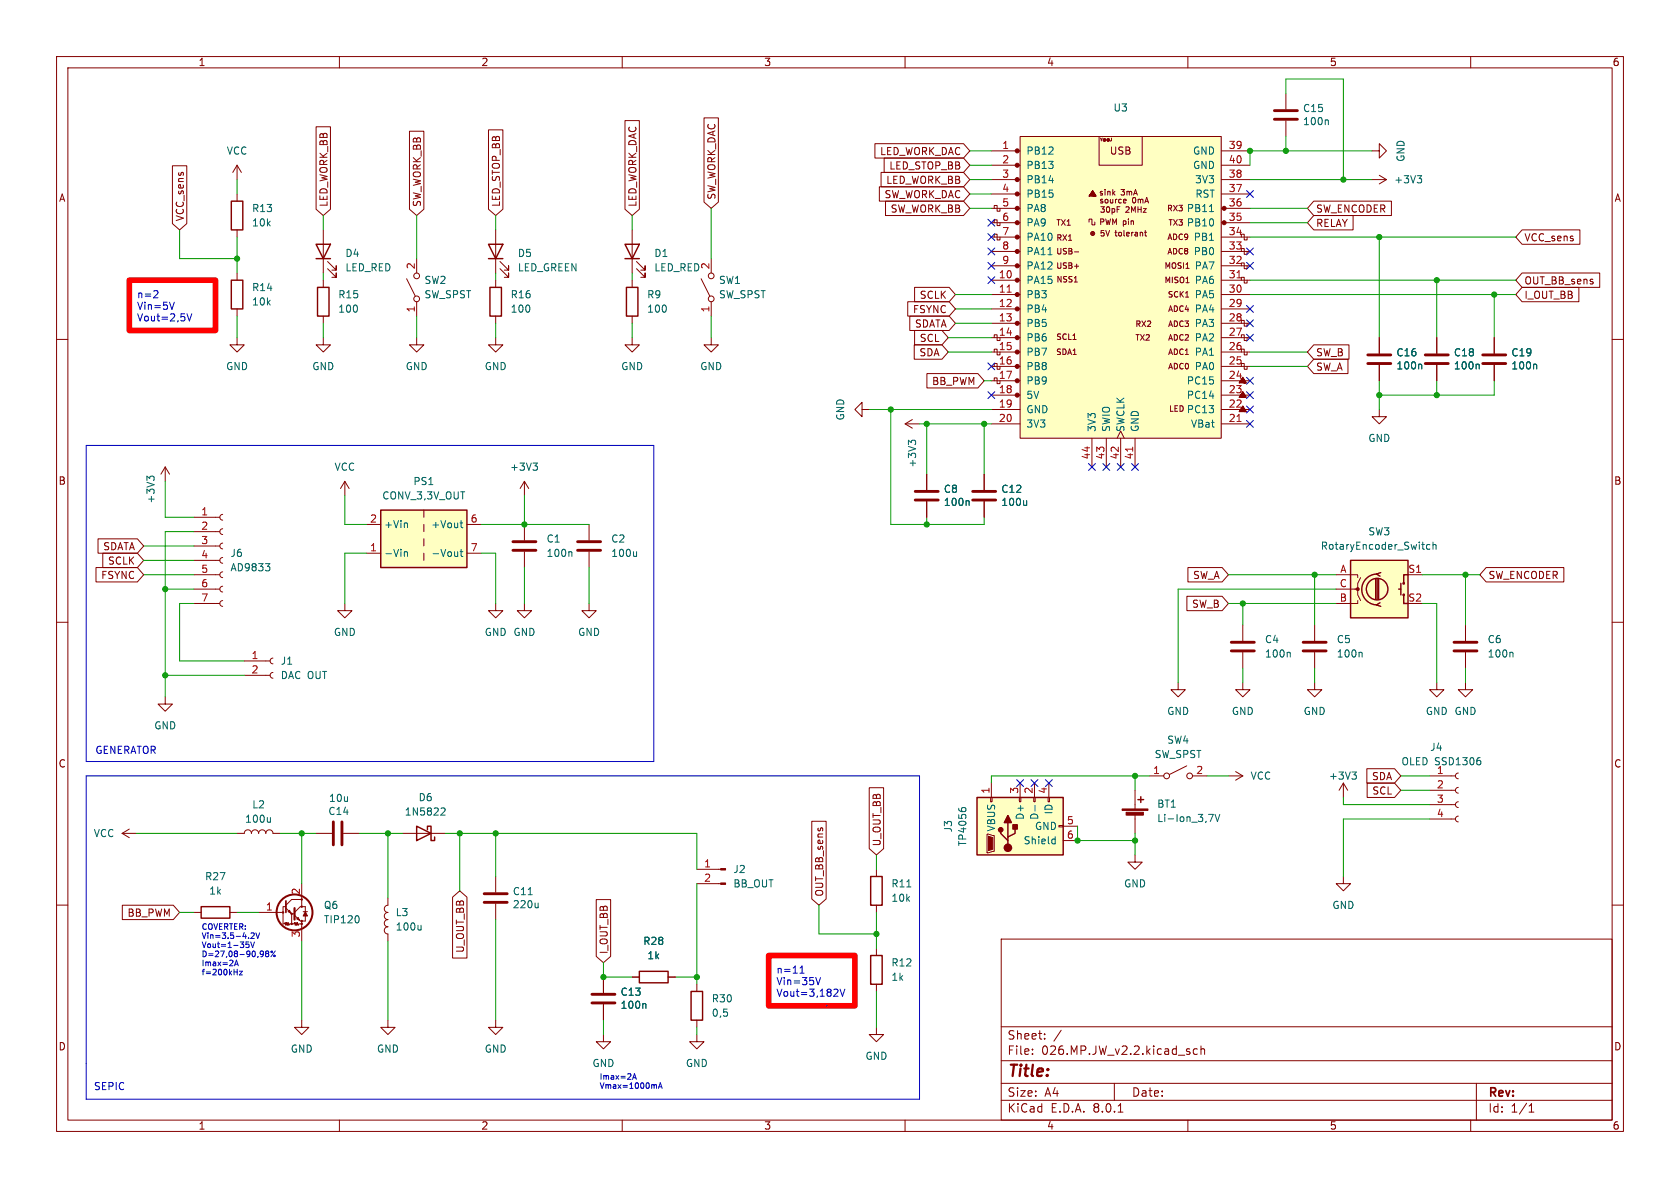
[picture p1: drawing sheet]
<svg xmlns="http://www.w3.org/2000/svg" width="297mm" height="210mm" viewBox="0 0 297 210" stroke-linecap="round" stroke-linejoin="round" font-family="sans-serif">
<g fill="none" stroke="#840000" stroke-width=".18">
<path d="M10 10h277v190h-277zM12 12h273v186h-273zM60 10v2M110 10v2M160 10v2M210 10v2M260 10v2M10 60h2M125.7 59.7v1.3h1.3l-1.3 1.2-1.2-1.2h1.2M285 60h2M152.4 72.4v-1.3l-1.3 1.3 1.3 1.3v-1.3h1.3M10 110h2"/>
<path d="M285 110h2M200.7 139.7v3.3M203.2 137.2h2.5M208.3 120.7v1.2h1.2l-1.2 1.3-1.3-1.3h1.3M209.8 135.4l-3 1.5M210.8 137.2h2.6M10 160h2M53.3 156.2v2.7M200.7 144v3.3M285 160h2M45.7 161.3h4.2M50.5 160.5l1.1 1h.5"/>
<path d="M50.5 160.3h-.5v3h.3l.1-.2 .1 .5 .2-.5 .1 .5 .1-.5 .2 .5 .1-.3h.4M50.5 160l1.1-1h1.7v1.3h-.2l-1 1M50.9 161.2l.3-.3 .2 .5zM51.6 161.5v1.8h.3l.2-.2 .1 .5 .1-.5 .2 .5 .1-.5 .1 .5 .1-.3h.5M52.1 161.8l1 1h.2v.5M52.5 162.4l.2-.2 .3 .5zM53.3 163.3v3.1M53.3 160.3h.7v.9M53.6 161.2h.8M54 161.9v.9h-.7M177 166h108v32h-108zM53.3 180.3v1.3h1.3l-1.3 1.3-1.2-1.3h1.2"/>
<path d="M60 198v2M110 198v2M160 198v2M177 194.5h108M177 191.5h108M177 187.5h108M177 181.5h108M182.5 186.3v.1M182.5 185.5v.1M184.7 183.6v.1M184.7 182.8v.1M187.6 182.1l-1.3 2"/>
<path d="M197 191.5v3M197.7 196.6h.8M210 198v2M211.7 185.5l-.5-.1-.2 .3v.4l.1 .2h.6M212.3 185.5l.2-.1 .4 .1 .1 .9M212.3 184.9v1.5M260 198v2M261 191.5v6.5M270.3 196.6h.9M270.3 195.5l.4-.4v1.5"/>
<circle cx="206.2" cy="137.2" r=".51"/>
<circle cx="210.3" cy="137.2" r=".51"/>
<circle cx="53.3" cy="159" r=".13"/>
<circle cx="50" cy="161.3" r=".13"/>
<circle cx="51.6" cy="161.5" r=".13"/>
<circle cx="51.6" cy="163.3" r=".13"/>
<circle cx="53.3" cy="163.3" r=".13"/>
<circle cx="53.3" cy="160.3" r=".13"/>
<circle cx="53.3" cy="162.8" r=".13"/>
</g>
<path d="M50.5 159.3v2" fill="none" stroke="#840000" stroke-width=".3"/>
<path d="M52.1 160.5v2.1" fill="none" stroke="#840000" stroke-width=".38"/>
<g fill="#840000" stroke="#840000" stroke-width=".18">
<path d="M54 161.2l.4 .7h-.8z"/>
<path d="M198.4 143h4.5v.3h-4.5z"/>
<path d="M199.1 143.6h3v.5h-3z"/>
</g>
<circle cx="52.1" cy="161.3" r="3.2" fill="none" stroke="#840000" stroke-width=".36"/>
<path d="M213.7 144h.8l-.5 1.2M214.8 144l.4 1.2 .4-1.2M63.4 162l.1 .4-.1 .6" fill="none" stroke="#006464" stroke-width=".18"/>
<path d="M201.2 141.4h1M201.7 140.8v1.1" fill="none" stroke="#840000" stroke-width=".25"/>
<path d="M172.7 141h15.3v10.1h-15.3z" fill="#ffffc2"/>
<g fill="none" stroke="#840000" stroke-width=".25">
<path d="M55.9 43.2h2.5l-1.3 2.5zM55.9 45.7h2.5M56.1 50.8h2.1v5.1h-2.1zM73.7 146.1l2.5 1.2-2.5 1.3zM75.6 146.7v-.6h.6v2.5h.6v-.6M153.9 154.9h2.1v5.1h-2.1zM172.7 141h15.3v10.1h-15.3zM176.9 146.7v.6l1.3 1.3v.6M178.2 145.4v2.6M179.5 146.1v1.2l-1.3 .7v.6M35.6 160.3h5v2h-5zM113 171.7h5.1v2h-5.1z"/>
<path d="M122.2 175.3h2v5h-2zM153.9 168.9h2.1v5.1h-2.1z"/>
</g>
<g fill="#840000" stroke="#840000" stroke-width=".25">
<path d="M178.2 144.1l.6 1.3h-1.3z"/>
<path d="M179.1 145.8h.7v.8h-.7z"/>
<circle cx="178.2" cy="149.9" r=".63"/>
<circle cx="176.9" cy="146.7" r=".38"/>
</g>
<g fill="none" stroke="#840000" stroke-width=".18">
<path d="M57.1 40.6v7.7M57.1 49.5v1.3M57.1 55.9v1.3M57.9 47.5l1.5 1.5v-.7v.7h-.7M57.9 46.2l1.5 1.6v-.8v.8h-.7M87.6 59.7v1.3h1.3l-1.3 1.2-1.2-1.2h1.2M264.2 59.7v2.8M264.2 64.5v2.8M92.7 85.1v2.5M92.7 92.7v2.8M92.7 97.5v2.8M92.7 85.1l-.8 1.3"/>
<path d="M92.7 85.1l.8 1.3M174 83.8v2.8M174 88.6v2.8M43.2 119.4h4.6M43.2 116.8h4.6M48.3 118.9l-.4 .1-.1 .4 .1 .3 .4 .2M48.3 116.3l-.4 .2-.1 .3 .1 .4 .4 .1M61 106.7v1.3h1.2l-1.2 1.2-1.3-1.2h1.3M87.6 106.7v1.3h1.3l-1.3 1.2-1.2-1.2h1.2M92.7 106.7v1.3h1.3l-1.3 1.2-1.3-1.2h1.3M104.1 106.7v1.3h1.3l-1.3 1.2-1.2-1.2h1.2M175.3 138.4v2.6"/>
<path d="M180.3 138.4v2.6M182.9 138.4v2.6M185.4 138.4v2.6M21.6 147.3h2.5M21.6 147.3l1.3 .8M22.9 146.6l-1.3 .7M68.6 158.8v1.2a.64 .64 0 0 0-.7 .7 .64 .64 0 0 0 .7 .6M71.1 147.3h7.6M87.6 154.9v2.8M87.6 159.8v2.8M123.2 156.2h4.2M123.2 153.7h4.2"/>
<path d="M154.9 153.7v1.2M174.5 147.4l1.3 .3v2.8l-1 .2h-.3zM175.1 141h.3v.7h-.3zM180.2 141h.3v.7h-.3zM182.8 141h.2v.7h-.2zM185.3 141h.2v.7h-.2zM187.2 145.9h.8v.3h-.8zM188 146.1h2.5M188 148.6h2.5M34.3 161.3h1.3M40.6 161.3h1.3M68.6 161.3a.64 .64 0 0 0-.7 .6 .64 .64 0 0 0 .7 .7 .64 .64 0 0 0-.7 .6 .64 .64 0 0 0 .7 .6 .64 .64 0 0 0-.7 .7 .64 .64 0 0 0 .7 .6v1.3"/>
<path d="M106.7 172.7v2.8M106.7 177.5v2.8M111.8 172.7h1.2M118.1 172.7h1.3M123.2 174v1.3M154.9 160v1.3M154.9 167.6v1.3M154.9 174v1.3M68.6 180.3v1.3h1.2l-1.2 1.3-1.3-1.3h1.3M87.6 180.3v1.3h1.3l-1.3 1.3-1.2-1.3h1.2M106.7 182.9v1.3h1.2l-1.2 1.2-1.3-1.2h1.3M123.2 182.9v1.3h1.3l-1.3 1.2-1.3-1.2h1.3"/>
<path d="M123.2 180.3v1.3M154.9 181.6v1.3h1.3l-1.3 1.3-1.2-1.3h1.2"/>
</g>
<g fill="#840000" stroke="#840000" stroke-width=".18">
<path d="M174.8 147.8l.7 .3v2l-.7 .3z"/>
<path d="M127.4 156.1h.9v.2h-.9z"/>
<path d="M127.4 153.5h.9v.3h-.9z"/>
</g>
<g fill="none" stroke="#006464" stroke-width=".18">
<path d="M271.5 64.4l.2 .2v.6M94.2 81.9h.8l-.4 .4M94.8 82.3l.2 .3v.3l-.2 .2M100.9 97.5l.2 .2v.7M181.5 88.5v.9M181.5 89.2l-.2 .2M78.2 142.8l.4 .1 .1 .3-.8 .9h.8M93.4 158.2h.7M95.1 159.6v.9M160.3 156.8h.7M169.5 142.9v.2M170 143l.2-.2h.3l.3 .2"/>
<path d="M183 142.4v1M186.2 148.3l.3 .1M186.5 147.9v1.3M186.5 149.1l-.3 .1M74.4 163.6v.8M74.4 164.3l-.1 .1M95.1 160.4l-.1 .1M114 177.4l.2 .2v.7"/>
</g>
<path d="M262.1 64.3h4.1M262.1 62.7h4.1M90.7 97.3h4M90.7 95.8h4M172 88.4h4M172 86.9h4M85.6 159.5h4.1M85.6 158h4.1M104.6 177.3h4.1M104.6 175.8h4.1" fill="none" stroke="#840000" stroke-width=".51"/>
<path d="M67.3 90.2h15.2v10.1h-15.2z" fill="#ffffc2"/>
<path d="M40.9 35.6h2v5h-2zM40.9 49.5h2v5.1h-2zM86.4 43.2h2.5l-1.3 2.5zM86.4 45.7h2.5M86.6 50.8h2v5.1h-2zM110.5 43.2h2.5l-1.2 2.5zM110.5 45.7h2.5M110.7 50.8h2.1v5.1h-2.1zM67.3 90.2h15.2v10.1h-15.2z" fill="none" stroke="#840000" stroke-width=".25"/>
<g fill="none" stroke="#840000" stroke-width=".18">
<path d="M227.3 16.5v2.8M41.9 29.2l-.8 1.3M41.9 29.2v2.6M41.9 34.3v1.3M41.9 29.2l.8 1.3M227.3 21.3v2.8M242.6 26.7h1.2v-1.3l1.3 1.3-1.3 1.2v-1.2M242.6 31.8h2.5M243.8 31l1.3 .8M245.1 31.8l-1.3 .7M41.9 59.7v1.3h1.3l-1.3 1.2-1.3-1.2h1.3M41.9 40.6v1.3"/>
<path d="M41.9 48.3v1.2M41.9 54.6v1.3M57.1 59.7v1.3h1.3l-1.3 1.2-1.2-1.2h1.2M71.9 49.3l1.5 3M73.7 59.7v1.3h1.2l-1.2 1.2-1.3-1.2h1.3M73.7 45.7v2.6M73.7 53.3v2.6M87.6 40.6v7.7M87.6 49.5v1.3M87.6 55.9v1.3M88.4 47.5l1.5 1.5v-.7v.7h-.7M88.4 46.2l1.5 1.6v-.8v.8h-.7"/>
<path d="M111.8 59.7v1.3h1.2l-1.2 1.2-1.3-1.2h1.3M111.8 40.6v7.7M111.8 49.5v1.3M111.8 55.9v1.3M112.5 47.5l1.5 1.5v-.7v.7h-.7M112.5 46.2l1.5 1.6v-.8v.8h-.7M124 49.3l1.5 3M125.7 45.7v2.6M125.7 53.3v2.6M160 74.9l1.3 .8M160 74.9h2.6M161.3 74.2l-1.3 .7"/>
<path d="M243.8 72.4v1.3h1.3l-1.3 1.2-1.2-1.2h1.2M29.2 82.6l.8 1.2M29.2 82.6v2.5M29.2 82.6l-.8 1.2M34.3 99.1h4.6M34.3 96.5h4.6M34.3 94h4.6M34.3 91.4h4.6M39.4 98.6l-.4 .1-.1 .4 .1 .3 .4 .2M39.4 96l-.4 .2-.1 .3 .1 .4 .4 .1M39.4 93.5l-.4 .1-.1 .4 .1 .3 .4 .2M39.4 90.9l-.4 .2-.1 .3 .1 .4 .4 .1"/>
<path d="M61 85.1l-.8 1.3M61 85.1v2.5M61 85.1l.7 1.3M64.8 97.8h2.5M64.8 92.7h2.5M74.9 90.2v1.2M74.9 92.7v1.3M74.9 95.3v1.2M74.9 97.8v1.3M82.5 97.8h2.6M82.5 92.7h2.6M104.1 92.7v2.8"/>
<path d="M104.1 97.5v2.8M34.3 106.7h4.6M34.3 104.1h4.6M34.3 101.6h4.6M39.4 106.2l-.4 .1-.1 .4 .1 .3 .4 .2M39.4 103.6l-.4 .2-.1 .3 .1 .4 .4 .1M39.4 101.1l-.4 .1-.1 .4 .1 .4 .4 .1M29.2 123.2v1.3h1.3l-1.3 1.2-1.3-1.2h1.3M41.9 147.3h1.3a.64 .64 0 0 1 .6-.6 .64 .64 0 0 1 .6 .6 .64 .64 0 0 1 .7-.6 .64 .64 0 0 1 .6 .6 .64 .64 0 0 1 .7-.6 .64 .64 0 0 1 .6 .6 .64 .64 0 0 1 .6-.6 .64 .64 0 0 1 .7 .6h1.2M55.9 147.3h2.8M60.7 147.3h2.8"/>
<circle cx="73.7" cy="48.8" r=".51"/>
<circle cx="73.7" cy="52.8" r=".51"/>
<circle cx="125.7" cy="48.8" r=".51"/>
<circle cx="125.7" cy="52.8" r=".51"/>
</g>
<g fill="none" stroke="#006464" stroke-width=".18">
<path d="M234.7 21.2l.1 .2v.6M250.5 31.1h.8l-.4 .4M251.1 31.5l.2 .3v.3l-.2 .2M161.1 78.2l-.5-.4v.8M161.1 78.1l.2-.3h.3l.3 .3M26.5 84.6l-.5-.4v.8M26.5 84.4l.2-.2h.3l.2 .2M46.9 99.6h.8l-.4 .5M71.5 97.5v.9M71.5 97.6l.2-.1 .3 .1v.8M71.8 92.4l.2 .2v.7M81.3 97.5h.5"/>
<path d="M81.3 92.4h.5M81.5 92v1.1l.3 .2M81.5 97.1v1.1l.3 .2M112.5 97.5v.9M112.5 98.2l-.1 .2M47.6 100.2l.1 .2-.1 .4M47.8 144.5v.9M47.8 145.2l-.2 .2"/>
</g>
<path d="M225.3 19.6h4.1M225.3 21.1h4.1M102.1 97.3h4.1M102.1 95.8h4.1M58.9 145.3v4.1M60.5 145.3v4.1" fill="none" stroke="#840000" stroke-width=".51"/>
<path d="M180.3 24.1h35.6v53.4h-35.6z" fill="#ffffc2"/>
<g fill="#840000" stroke="#840000" stroke-width=".18">
<circle cx="179.8" cy="69.9" r=".36"/>
<circle cx="179.8" cy="67.3" r=".36"/>
<circle cx="179.8" cy="64.8" r=".36"/>
<circle cx="179.8" cy="62.2" r=".36"/>
<circle cx="179.8" cy="59.7" r=".36"/>
<circle cx="179.8" cy="57.2" r=".36"/>
<circle cx="179.8" cy="54.6" r=".36"/>
<circle cx="179.8" cy="52.1" r=".36"/>
<circle cx="179.8" cy="49.5" r=".36"/>
<circle cx="179.8" cy="47" r=".36"/>
<circle cx="179.8" cy="44.5" r=".36"/>
<circle cx="179.8" cy="41.9" r=".36"/>
<circle cx="179.8" cy="39.4" r=".36"/>
<circle cx="179.8" cy="36.8" r=".36"/>
<circle cx="179.8" cy="34.3" r=".36"/>
<circle cx="179.8" cy="31.8" r=".36"/>
<circle cx="179.8" cy="26.7" r=".36"/>
<circle cx="193.2" cy="41.3" r=".13"/>
<circle cx="216.4" cy="39.4" r=".25"/>
<circle cx="216.4" cy="36.8" r=".25"/>
<circle cx="179.8" cy="29.2" r=".36"/>
</g>
<g fill="none" stroke="#840000" stroke-width=".18">
<path d="M175.3 26.7h5M175.3 29.2h5M175.3 31.8h5M175.3 39.4h5M175.3 36.8h5M175.3 34.3h5M175.8 39.4v-.5h.5v1h.5v-.5M175.8 36.8v-.5h.5v1h.5v-.5M180.3 24.1h35.6v53.4h-35.6zM192.5 39.2v-.5h.5v1.1h.5v-.6M193.2 34.2l.1 .2-.3-.1 .3 .2 .1-.3-.5 .1 .5 .4-.1-.7-.5 .4 .7 .3-.3-.8-.5 .6 1 .2-.5-.9-.7 .9h1.3l-.6-1-.7 1M194.3 24.1h7.6v5.1h-7.6z"/>
<path d="M198.9 35.2l.2 .3-.5 .1M199 35.8l-.2 .1M215.9 26.7h5.1M215.9 29.2h5.1M215.9 31.8h5.1M215.9 39.4h5.1M215.9 36.8h5.1M215.9 34.3h5.1M175.3 49.5h5M175.3 52.1h5M175.3 54.6h5M175.3 57.2h5"/>
<path d="M175.3 59.7h5M175.3 47h5M175.3 44.5h5M175.3 41.9h5M175.8 59.7v-.5h.5v1h.5v-.5M175.8 41.9v-.5h.5v1h.5v-.5M190 47.1h.7M190 44.5h.7M202.3 41.1h.4M202.5 40.7v.9l.2 .1M215.9 49.5h5.1M215.9 52.1h5.1"/>
<path d="M215.9 54.6h5.1M215.9 57.2h5.1M215.9 59.7h5.1M215.9 47h5.1M215.9 44.5h5.1M215.9 41.9h5.1M219.5 59.7v-.5h.5v1h.5v-.5M219.5 57.2v-.6h.5v1.1h.5v-.5M219.5 49.5v-.5h.5v1h.5v-.5M219.5 47v-.5h.5v1h.5v-.5M219.5 44.5v-.6h.5v1.1h.5v-.5M219.5 41.9v-.5h.5v1h.5v-.5"/>
<path d="M175.3 62.2h5M175.3 64.8h5M175.3 67.3h5M175.3 69.9h5M175.3 72.4h5M175.3 74.9h5M175.8 67.3v-.5h.5v1h.5v-.5M175.8 64.8v-.5h.5v1h.5v-.5M175.8 62.2v-.5h.5v1h.5v-.5M193 77.5v5.1M195.6 77.5v5.1M197.5 77.5l.6-1.3 .7 1.3"/>
<path d="M198.1 77.5v5.1M200.7 77.5v5.1M215.9 62.2h5.1M215.9 64.8h5.1M215.9 67.3h5.1M215.9 69.9h5.1M215.9 72.4h5.1M215.9 74.9h5.1M219.5 64.8v-.5h.5v1h.5v-.5M219.5 62.2v-.5h.5v1h.5v-.5M219.7 72.3l.1 .2-.2-.1 .2 .2 .2-.3-.5 .1 .5 .4-.2-.7-.5 .4 .8 .3-.4-.8-.5 .6 1 .2-.5-.9-.6 .9h1.2l-.6-1-.6 1M219.7 69.7l.1 .3-.2-.1 .2 .2 .2-.4-.5 .2 .5 .3-.2-.6-.5 .4 .8 .2-.4-.7-.5 .6 1 .1-.5-.9-.6 .9h1.2l-.6-1-.6 1"/>
<path d="M219.7 67.2l.1 .2-.2-.1 .2 .3 .2-.4-.5 .1 .5 .4-.2-.6-.5 .3 .8 .3-.4-.8-.5 .7 1 .1-.5-.9-.6 .9h1.2l-.6-1-.6 1M163.8 83.8v2.8M163.8 88.6v2.8M217.2 137.2h2.5M218.4 136.4l1.3 .8M219.7 120.7v1.2h1.3l-1.3 1.3-1.3-1.3h1.3M219.7 137.2l-1.3 .7M200.7 151.1v1.3h1.2l-1.2 1.3-1.3-1.3h1.3M237.5 154.9v1.3h1.3l-1.3 1.3-1.3-1.3h1.3"/>
<circle cx="216.4" cy="39.4" r=".36"/>
<circle cx="216.4" cy="36.8" r=".36"/>
<circle cx="193.2" cy="41.3" r=".36"/>
<circle cx="193.2" cy="41.3" r=".25"/>
</g>
<path d="M178 51.7h.8M218.7 49.1h.7M200.2 79v.8M218.7 74.5h.7" fill="none" stroke="#a90000" stroke-width=".18"/>
<path d="M213.8 37.4h.7M185.3 45h.7M171.2 88.5l.1 .2v.7" fill="none" stroke="#006464" stroke-width=".18"/>
<path d="M161.8 88.4h4.1M161.8 86.9h4.1" fill="none" stroke="#840000" stroke-width=".51"/>
<path d="M238.8 99.1h10.1v10.1h-10.1z" fill="#ffffc2"/>
<g fill="none" stroke="#840000" stroke-width=".25">
<path d="M238.8 99.1h10.1v10.1h-10.1zM243.2 102.4v3.5M243.5 101.5a2.73 2.73 0 0 0-2.8 2.7 2.73 2.73 0 0 0 2.8 2.7M243.5 102.4v3.5M243.7 102.4v3.5M244 106.6l-.7 .3 .8 .3M244.1 101.2l-.8 .3 .7 .4M247.3 104.1h.3M247.6 103.1v2.1M248.2 105.2v1.5h.7M248.9 101.6h-.7v1.5"/>
<circle cx="243.5" cy="104.1" r="1.9"/>
<circle cx="248.2" cy="105.2" r=".13"/>
<circle cx="248.2" cy="103.1" r=".13"/>
</g>
<circle cx="240" cy="104.1" r=".25" fill="#840000" stroke="#840000" stroke-width=".18"/>
<g fill="none" stroke="#840000" stroke-width=".18">
<path d="M30.5 29.3h2.5v10.2l-1.3 1.1-1.2-1.1zM55.9 22.4h2.5v14.6l-1.3 1.1-1.2-1.1zM72.4 23.2h2.5v13.8l-1.2 1.1-1.3-1.1zM86.4 23h2.5v14l-1.3 1.1-1.2-1.1zM110.5 21.3h2.5v15.7l-1.2 1.1-1.3-1.1zM124.5 20.8h2.5v14.9l-1.3 1.1-1.2-1.1zM154.7 25.4h15.6l1.1 1.3-1.1 1.2h-15.6zM155.5 33h14.8l1.1 1.3-1.1 1.3h-14.8zM155.8 30.5h14.5l1.1 1.3-1.1 1.2h-14.5zM156.3 27.9h14l1.1 1.3-1.1 1.3h-14zM156.5 35.6h13.8l1.1 1.2-1.1 1.3h-13.8zM232.3 38.1h6.9v2.5h-6.9l-1.2-1.2z"/>
<path d="M232.3 35.6h13.7v2.5h-13.7l-1.2-1.3zM160.5 53.3h7.3l1.1 1.3-1.1 1.3h-7.3zM160.8 55.9h7l1.1 1.3-1.1 1.2h-7zM161.7 50.8h6.1l1.1 1.3-1.1 1.2h-6.1zM161.7 58.4h4.8l1.1 1.3-1.1 1.3h-4.8zM243.8 59.7v2.8M254 59.7v2.8M264.2 59.7v2.8M269.1 50.8h10v2.5h-10l-1.1-1.2zM269.1 40.6h10.2v2.6h-10.2l-1.1-1.3zM269.1 48.3h13.7v2.5h-13.7l-1.1-1.3zM161.6 61h4.9l1.1 1.2-1.1 1.3h-4.9z"/>
<path d="M163.9 66h9l1.1 1.3-1.1 1.3h-9zM232.3 61h6.2v2.5h-6.2l-1.2-1.3zM232.3 63.5h6v2.5h-6l-1.2-1.2zM243.8 64.5v2.8M254 64.5v2.8M264.2 64.5v2.8M17.3 95.2h7l1.1 1.3-1.1 1.3h-7zM18.2 97.8h6.1l1.1 1.3-1.1 1.2h-6.1zM163.8 83.8v2.8M163.8 88.6v2.8M174 83.8v2.8M174 88.6v2.8"/>
<path d="M17 100.3h7.3l1.1 1.3-1.1 1.3h-7.3zM209.8 105.4h6.3l1.1 1.3-1.1 1.3h-6.3zM210 100.3h6.1l1.1 1.3-1.1 1.3h-6.1zM219.7 110.5v2.8M219.7 115.3v2.8M232.4 110.5v2.8M232.4 115.3v2.8M236.2 101.6h3.8v.5M236.2 104.1h3.8v1.1l.5 1M240 106.2v.5h-3.8M240.5 102.1l-.5 1v1h-.5M248.9 101.6h2.6"/>
<path d="M259.1 110.5v2.8M259.1 115.3v2.8M262.7 100.3h13.8v2.6h-13.8l-1.1-1.3zM153.7 139.3h2.5v10.7l-1.3 1.1-1.2-1.1zM232.4 120.7v1.2h1.3l-1.3 1.3-1.3-1.3h1.3M237.5 138.4l-.8 1.3M237.5 138.4v2.6M237.5 138.4l.8 1.3M241.6 135.9h4.9l1.1 1.3-1.1 1.2h-4.9zM241.7 138.4h4.8l1.1 1.3-1.1 1.3h-4.8zM252.7 139.7h4.6M252.7 137.2h4.6"/>
<path d="M254 120.7v1.2h1.3l-1.3 1.3-1.3-1.3h1.3M257.8 139.2l-.3 .1-.2 .4 .2 .4 .3 .1M257.8 136.7l-.3 .1-.2 .4 .2 .3 .3 .2M259.1 120.7v1.2h1.2l-1.2 1.3-1.3-1.3h1.3M80 158.6l1.3-1.1 1.3 1.1v10.8h-2.6zM105.4 159h2.6v10.1l-1.3 1.1-1.3-1.1zM143.5 145.2h2.6v13.7l-1.3 1.1-1.3-1.1zM252.7 144.8h4.6M252.7 142.2h4.6M257.8 144.3l-.3 .1-.2 .4 .2 .3 .3 .2M257.8 141.7l-.3 .2-.2 .3 .2 .4 .3 .1M21.6 160h9l1.1 1.3-1.1 1.3h-9z"/>
<path d="M106.7 172.7v2.8M106.7 177.5v2.8M111.8 172.7h1.2M118.1 172.7h1.3"/>
</g>
<g fill="none" stroke="#006464" stroke-width=".18">
<path d="M251.2 64.4l.1 .2v.6M261.3 64.4l.2 .2v.6M271.5 64.4l.2 .2v.6M171.2 88.5l.1 .2v.7M181.5 88.5v.9M181.5 89.2l-.2 .2M252.8 96.3h-.4l-.2 .2 .1 .5h.5M253.3 96.4l.2-.1h.3l.1 .8M253.3 95.8v1.3M227.9 115.3l.2 .2v.6M240.6 115.3l.2 .2v.6M267.3 115.3l.2 .2v.6"/>
<path d="M239 136.5h.8l-.4 .5M239.5 137l.3 .2v.3l-.3 .2M261.7 134.5l.1 .2-.1 .4M114 177.4l.2 .2v.7"/>
</g>
<path d="M241.8 64.3h4.1M241.8 62.7h4.1M252 64.3h4M252 62.7h4M217.7 115.1h4M217.7 113.5h4M230.4 115.1h4M230.4 113.5h4M257 115.1h4.1M257 113.5h4.1" fill="none" stroke="#840000" stroke-width=".51"/>
<g fill="none" stroke="#0000c2" stroke-width=".18">
<path d="M27.4 51.4h.4l.1 .3-.8 .9h.8M30.8 53.4l-.4 1.3M33 58.4h.1M33.1 55.5l.4 1.2 .4-1.2M15.2 78.7h100.4v55.9h-100.4zM15.2 137.2h147.4v57.1h-147.4zM41.4 171.8h.5M41.5 170.7l.3-1 .3 1M41.6 170.4h.4M41.9 171.3v1M42.3 171.7h.6l-.6 .6h.6M43.5 166.5v.5l.4-.1 .1 .4-.1 .2-.4-.1"/>
<path d="M44.3 166.5l.4 1 .3-1M44.4 165l.4-.1 .1 .3-.6 .7h.6M45.2 164.9l.4 1 .3-1M46.5 168.2l.1 .5-.2 .3M46.6 168.5l-.1 .2M47.1 168.5l-.2-.1 .2-.3 .4 .2-.2 .2M47.1 168.5l-.2 .2 .2 .4 .4-.2-.2-.4M47.1 168.5h.2M48.7 168.1l-.8 1M141.4 172h.8M141.4 171.1l.4-.3v1.2M144.2 172.8l.4 1.3 .5-1.3"/>
<path d="M146 177.8h.1M147.9 174.8l.2 .3v.3l-.7 .7h.7M148.5 174.8l.4 1.3 .5-1.3M111.8 190.8l.4-1 .3 1M111.9 190.5h.5M115.9 191.7l.2 .2v.5M116.4 192.4l.3-1 .4 1M116.5 192.1h.5"/>
<circle cx="48" cy="168.3" r=".14"/>
<circle cx="48.5" cy="169" r=".14"/>
</g>
<path d="M22.9 49.5h15.2v8.9h-15.2zM135.9 168.9h15.2v8.9h-15.2z" fill="none" stroke="#f00" stroke-width="1"/>
<g fill="none" stroke="#009600" stroke-width=".18">
<path d="M227.3 16.5v-2.5h10.2v17.8M41.9 31.8v2.5M57.1 38.1v2.5M73.7 38.1v7.6M87.6 38.1v2.5M111.8 38.1v2.5M125.7 36.8v8.9M171.4 26.7h3.9M171.4 31.8h3.9M171.4 36.8h3.9M171.4 34.3h3.9M171.4 29.2h3.9"/>
<path d="M221 31.8h21.6M221 39.4h10.1M221 36.8h10.1M227.3 24.1v2.6M242.6 26.7h-21.6v2.5M31.7 40.6v5.1h10.2M41.9 41.9v6.4M41.9 55.9v3.8M57.1 48.3v1.2M57.1 57.2v2.5M73.7 55.9v3.8M87.6 48.3v1.2"/>
<path d="M87.6 57.2v2.5M111.8 48.3v1.2M111.8 57.2v2.5M125.7 55.9v3.8M167.6 59.7h7.7M168.9 54.6h6.4M168.9 52.1h6.4M168.9 57.2h6.4M221 52.1h47M221 41.9h47M221 49.5h47M243.8 41.9v17.8"/>
<path d="M254 49.5v10.2M264.2 52.1v7.6M153.7 72.4h21.6M157.5 72.4v20.3h16.5v-1.3M162.6 74.9h12.7M163.8 74.9v8.9M167.6 62.2h7.7M174 67.3h1.3M174 74.9v8.9M221 62.2h10.1M221 64.8h10.1M243.8 67.3v5.1"/>
<path d="M254 67.3v2.6M264.2 67.3v2.6h-20.4M25.4 96.5h8.9M25.4 99.1h8.9M29.2 85.1v6.3h5.1M34.3 94h-5.1v29.2M61 87.6v5.1h3.8M64.8 97.8h-3.8v8.9M85.1 97.8h2.5v8.9M85.1 92.7h19M92.7 87.6v5.1M163.8 91.4v1.3"/>
<path d="M25.4 101.6h8.9M29.2 104.1h5.1M29.2 119.4h14M34.3 106.7h-2.6v10.1h11.5M92.7 100.3v6.4M104.1 100.3v6.4M217.2 106.7h19M217.2 101.6h19M219.7 106.7v3.8M219.7 118.1v2.6M232.4 101.6v8.9M232.4 118.1v2.6"/>
<path d="M236.2 104.1h-27.9v16.6M251.5 106.7h2.5v14M251.5 101.6h10.1M259.1 101.6v8.9M259.1 118.1v2.6M200.7 137.2v2.5M203.2 137.2h-27.9v1.2M213.4 137.2h3.8M247.6 137.2h5.1M247.6 139.7h5.1M24.1 147.3h17.8M49.5 147.3h6.4"/>
<path d="M53.3 147.3v8.9M63.5 147.3h7.6M68.6 147.3v11.5M78.7 147.3h44.5v6.4M81.3 147.3v10.2M87.6 147.3v7.6M123.2 156.2v17.8M154.9 151.1v2.6M190.5 146.1v2.5h10.2M200.7 147.3v3.8M237.5 141v1.2h15.2M252.7 144.8h-15.2v10.1"/>
<path d="M31.7 161.3h2.6M41.9 161.3h3.8M53.3 166.4v13.9M68.6 166.4v13.9M87.6 162.6v17.7M106.7 170.2v2.5h5.1M119.4 172.7h3.8M144.8 160v5.1h10.1M154.9 161.3v6.3M154.9 175.3v6.3M106.7 180.3v2.6M123.2 181.6v1.3"/>
</g>
<g fill="none" stroke="#000084" stroke-width=".18">
<path d="M174.7 38.8l1.2 1.2M175.9 38.8l-1.2 1.2M220.4 33.7l1.2 1.2M221.6 33.7l-1.2 1.2M174.7 46.4l1.2 1.2M174.7 41.3l1.2 1.2M174.7 48.9l1.2 1.2M174.7 43.8l1.2 1.3M175.9 46.4l-1.2 1.2M175.9 41.3l-1.2 1.2M175.9 48.9l-1.2 1.2M175.9 43.8l-1.2 1.3"/>
<path d="M220.4 46.4l1.2 1.2M220.4 56.5l1.2 1.3M220.4 59.1l1.2 1.2M220.4 54l1.2 1.2M220.4 43.8l1.2 1.3M221.6 46.4l-1.2 1.2M221.6 54l-1.2 1.2M221.6 56.5l-1.2 1.3M221.6 59.1l-1.2 1.2M221.6 43.8l-1.2 1.3M174.7 64.2l1.2 1.2M174.7 69.2l1.2 1.3"/>
<path d="M175.9 69.2l-1.2 1.3M175.9 64.2l-1.2 1.2M220.4 66.7l1.2 1.2M220.4 74.3l1.2 1.2M220.4 71.8l1.2 1.2M220.4 69.2l1.2 1.3M221.6 66.7l-1.2 1.2M221.6 74.3l-1.2 1.2M221.6 71.8l-1.2 1.2M221.6 69.2l-1.2 1.3M192.4 81.9l1.2 1.3M193.6 81.9l-1.2 1.3"/>
<path d="M195 81.9l1.2 1.3M196.2 81.9l-1.2 1.3M197.5 81.9l1.2 1.3M198.7 81.9l-1.2 1.3M200.1 81.9l1.2 1.3M201.3 81.9l-1.2 1.3M179.7 137.8l1.2 1.2M180.9 137.8l-1.2 1.2M182.3 137.8l1.2 1.2M183.5 137.8l-1.2 1.2M184.8 137.8l1.2 1.2M186 137.8l-1.2 1.2"/>
</g>
<g fill="#009600" stroke="#009600" stroke-width=".18">
<circle cx="154.9" cy="165.1" r=".46"/>
<circle cx="53.3" cy="147.3" r=".46"/>
<circle cx="41.9" cy="45.7" r=".46"/>
<circle cx="92.7" cy="92.7" r=".46"/>
<circle cx="29.2" cy="119.4" r=".46"/>
<circle cx="29.2" cy="104.1" r=".46"/>
<circle cx="123.2" cy="172.7" r=".46"/>
<circle cx="87.6" cy="147.3" r=".46"/>
<circle cx="106.7" cy="172.7" r=".46"/>
<circle cx="81.3" cy="147.3" r=".46"/>
<circle cx="68.6" cy="147.3" r=".46"/>
<circle cx="200.7" cy="148.6" r=".46"/>
<circle cx="190.5" cy="148.6" r=".46"/>
<circle cx="200.7" cy="137.2" r=".46"/>
<circle cx="219.7" cy="106.7" r=".46"/>
<circle cx="221" cy="26.7" r=".46"/>
<circle cx="227.3" cy="26.7" r=".46"/>
<circle cx="243.8" cy="69.9" r=".46"/>
<circle cx="237.5" cy="31.8" r=".46"/>
<circle cx="163.8" cy="92.7" r=".46"/>
<circle cx="163.8" cy="74.9" r=".46"/>
<circle cx="174" cy="74.9" r=".46"/>
<circle cx="157.5" cy="72.4" r=".46"/>
<circle cx="232.4" cy="101.6" r=".46"/>
<circle cx="259.1" cy="101.6" r=".46"/>
<circle cx="254" cy="49.5" r=".46"/>
<circle cx="254" cy="69.9" r=".46"/>
<circle cx="264.2" cy="52.1" r=".46"/>
<circle cx="243.8" cy="41.9" r=".46"/>
</g>
<text font-size="2.8" fill="#840000" x="178" y="190.9">Title:</text>
<g font-size="2.1" fill="#840000">
<text x="178" y="184">Sheet:</text>
<text x="178" y="186.7">File:</text>
<text x="184.1" y="186.7">026.MP.JW_v2.2.kicad_sch</text>
<text x="178" y="196.9">KiCad</text>
<text x="178" y="194.1">Size:</text>
<text x="184.7" y="194.1">A4</text>
<text x="185.7" y="196.9">E.D.A.</text>
<text x="193.3" y="196.9">8.0.1</text>
<text x="200" y="194.1">Date:</text>
<text x="263" y="194.3">Rev:</text>
<text x="263" y="196.9">Id:</text>
<text x="267.1" y="196.9">1/1</text>
</g>
<g font-size="1.8" fill="#840000">
<text x="35" y="11.9">1</text>
<text x="85" y="11.9">2</text>
<text x="135" y="11.9">3</text>
<text x="185" y="11.9">4</text>
<text x="235" y="11.9">5</text>
<text x="285" y="11.9">6</text>
<text x="155.5" y="27.6">LED_WORK_DAC</text>
<text x="196.1" y="27.5">USB</text>
<text x="10.3" y="35.9">A</text>
<text x="126.7" y="35.4" transform="rotate(-90 126.7 35.4)">SW_WORK_DAC</text>
<text x="156.3" y="35.2">SW_WORK_DAC</text>
<text x="156.6" y="32.7">LED_WORK_BB</text>
<text x="157.1" y="30.2">LED_STOP_BB</text>
<text x="285.3" y="35.9">A</text>
<text x="32.7" y="39.2" transform="rotate(-90 32.7 39.2)">VCC_sens</text>
<text x="58.1" y="36.7" transform="rotate(-90 58.1 36.7)">LED_WORK_BB</text>
<text x="74.6" y="36.7" transform="rotate(-90 74.6 36.7)">SW_WORK_BB</text>
<text x="88.6" y="36.7" transform="rotate(-90 88.6 36.7)">LED_STOP_BB</text>
<text x="112.7" y="36.7" transform="rotate(-90 112.7 36.7)">LED_WORK_DAC</text>
<text x="157.4" y="37.8">SW_WORK_BB</text>
<text x="232.6" y="40.3">RELAY</text>
<text x="232.6" y="37.8">SW_ENCODER</text>
<text x="269.4" y="42.9">VCC_sens</text>
<text x="162.5" y="53">SCLK</text>
<text x="269.4" y="53">I_OUT_BB</text>
<text x="269.4" y="50.5">OUT_BB_sens</text>
<text x="161.3" y="55.6">FSYNC</text>
<text x="161.7" y="58.1">SDATA</text>
<text x="162.4" y="63.2">SDA</text>
<text x="162.5" y="60.6">SCL</text>
<text x="232.6" y="63.2">SW_B</text>
<text x="232.6" y="65.7">SW_A</text>
<text x="164.7" y="68.3">BB_PWM</text>
<text x="10.3" y="85.9">B</text>
<text x="285.3" y="85.9">B</text>
<text x="18.1" y="97.5">SDATA</text>
<text x="19" y="100">SCLK</text>
<text x="17.8" y="102.6">FSYNC</text>
<text x="210.6" y="107.6">SW_B</text>
<text x="210.8" y="102.6">SW_A</text>
<text x="263.1" y="102.6">SW_ENCODER</text>
<text x="10.3" y="135.9">C</text>
<text x="285.3" y="135.9">C</text>
<text x="242.4" y="138.1">SDA</text>
<text x="242.5" y="140.7">SCL</text>
<text x="155.9" y="149.7" transform="rotate(-90 155.9 149.7)">U_OUT_BB</text>
<text x="145.7" y="158.6" transform="rotate(-90 145.7 158.6)">OUT_BB_sens</text>
<text x="22.4" y="162.2">BB_PWM</text>
<text x="82.2" y="168.5" transform="rotate(-90 82.2 168.5)">U_OUT_BB</text>
<text x="107.6" y="168.8" transform="rotate(-90 107.6 168.8)">I_OUT_BB</text>
<text x="10.3" y="185.9">D</text>
<text x="285.3" y="185.9">D</text>
<text x="35" y="199.9">1</text>
<text x="85" y="199.9">2</text>
<text x="135" y="199.9">3</text>
<text x="185" y="199.9">4</text>
<text x="235" y="199.9">5</text>
<text x="285" y="199.9">6</text>
</g>
<g font-size="1.8" fill="#006464">
<text x="196.7" y="19.9">U3</text>
<text x="230.3" y="22.3">100n</text>
<text x="230.3" y="20">C15</text>
<text x="40" y="27.5">VCC</text>
<text x="181.4" y="27.5">PB12</text>
<text x="210.8" y="27.5">GND</text>
<text x="248.5" y="28.7" transform="rotate(-90 248.5 28.7)">GND</text>
<text x="181.4" y="30.1">PB13</text>
<text x="181.4" y="32.6">PB14</text>
<text x="181.4" y="35.2">PB15</text>
<text x="210.8" y="30.1">GND</text>
<text x="211.2" y="32.6">3V3</text>
<text x="211.2" y="35.2">RST</text>
<text x="246.4" y="32.6">+3V3</text>
<text x="44.5" y="40.2">10k</text>
<text x="44.5" y="37.7">R13</text>
<text x="181.4" y="37.7">PA8</text>
<text x="181.4" y="40.2">PA9</text>
<text x="209.7" y="40.2">PB10</text>
<text x="209.7" y="37.7">PB11</text>
<text x="61" y="45.6">D4</text>
<text x="91.4" y="45.6">D5</text>
<text x="115.6" y="45.6">D1</text>
<text x="181.4" y="42.8">PA10</text>
<text x="181.4" y="45.3">PA11</text>
<text x="181.4" y="47.9">PA12</text>
<text x="210.9" y="45.3">PB0</text>
<text x="210.9" y="42.8">PB1</text>
<text x="211.1" y="47.9">PA7</text>
<text x="44.5" y="51.7">R14</text>
<text x="59.7" y="52.9">R15</text>
<text x="61" y="48.2">LED_RED</text>
<text x="74.9" y="52.9">SW_SPST</text>
<text x="74.9" y="50.4">SW2</text>
<text x="90.2" y="52.9">R16</text>
<text x="91.4" y="48.2">LED_GREEN</text>
<text x="114.3" y="52.9">R9</text>
<text x="115.6" y="48.2">LED_RED</text>
<text x="127" y="52.9">SW_SPST</text>
<text x="127" y="50.4">SW1</text>
<text x="181.4" y="50.4">PA15</text>
<text x="181.4" y="52.9">PB3</text>
<text x="211.1" y="52.9">PA5</text>
<text x="211.1" y="50.4">PA6</text>
<text x="44.5" y="54.2">10k</text>
<text x="59.7" y="55.5">100</text>
<text x="90.2" y="55.5">100</text>
<text x="114.3" y="55.5">100</text>
<text x="181.4" y="55.5">PB4</text>
<text x="181.4" y="58">PB5</text>
<text x="211.1" y="58">PA3</text>
<text x="211.1" y="55.5">PA4</text>
<text x="39.9" y="65.6">GND</text>
<text x="55.1" y="65.6">GND</text>
<text x="71.6" y="65.6">GND</text>
<text x="85.6" y="65.6">GND</text>
<text x="109.7" y="65.6">GND</text>
<text x="123.7" y="65.6">GND</text>
<text x="181.4" y="60.6">PB6</text>
<text x="181.4" y="63.1">PB7</text>
<text x="181.4" y="65.6">PB8</text>
<text x="211.1" y="65.6">PA0</text>
<text x="211.1" y="63.1">PA1</text>
<text x="211.1" y="60.6">PA2</text>
<text x="246.8" y="65.5">100n</text>
<text x="246.8" y="63.2">C16</text>
<text x="256.9" y="63.2">C18</text>
<text x="256.9" y="65.5">100n</text>
<text x="267.1" y="63.2">C19</text>
<text x="267.1" y="65.5">100n</text>
<text x="181.4" y="68.2">PB9</text>
<text x="181.4" y="70.7">5V</text>
<text x="209.7" y="70.7">PC14</text>
<text x="209.7" y="68.2">PC15</text>
<text x="149.5" y="74.4" transform="rotate(-90 149.5 74.4)">GND</text>
<text x="181.4" y="73.3">GND</text>
<text x="181.4" y="75.8">3V3</text>
<text x="193.9" y="76.5" transform="rotate(-90 193.9 76.5)">3V3</text>
<text x="196.4" y="76.5" transform="rotate(-90 196.4 76.5)">SWIO</text>
<text x="199" y="76.5" transform="rotate(-90 199 76.5)">SWCLK</text>
<text x="201.5" y="76.5" transform="rotate(-90 201.5 76.5)">GND</text>
<text x="209.7" y="73.3">PC13</text>
<text x="210.4" y="75.8">VBat</text>
<text x="59" y="83.4">VCC</text>
<text x="90.1" y="83.4">+3V3</text>
<text x="162.2" y="82.8" transform="rotate(-90 162.2 82.8)">+3V3</text>
<text x="241.8" y="78.3">GND</text>
<text x="27.5" y="89.1" transform="rotate(-90 27.5 89.1)">+3V3</text>
<text x="67.5" y="88.5">CONV_3,3V_OUT</text>
<text x="73" y="86">PS1</text>
<text x="166.8" y="87.3">C8</text>
<text x="166.8" y="89.6">100n</text>
<text x="176.9" y="89.6">100u</text>
<text x="176.9" y="87.3">C12</text>
<text x="67.8" y="93.6">+Vin</text>
<text x="76.2" y="93.6">+Vout</text>
<text x="241.8" y="94.8">SW3</text>
<text x="40.6" y="98.7">J6</text>
<text x="40.6" y="101.2">AD9833</text>
<text x="67.8" y="98.7">-Vin</text>
<text x="76.2" y="98.7">-Vout</text>
<text x="96.5" y="96.1">C1</text>
<text x="96.5" y="98.7">100n</text>
<text x="108" y="96.1">C2</text>
<text x="108" y="98.7">100u</text>
<text x="233.4" y="97.4">RotaryEncoder_Switch</text>
<text x="58.9" y="112.6">GND</text>
<text x="85.6" y="112.6">GND GND</text>
<text x="102.1" y="112.6">GND</text>
<text x="223.5" y="113.9">C4</text>
<text x="236.2" y="113.9">C5</text>
<text x="262.9" y="113.9">C6</text>
<text x="49.5" y="117.7">J1</text>
<text x="223.5" y="116.4">100n</text>
<text x="236.2" y="116.4">100n</text>
<text x="262.9" y="116.4">100n</text>
<text x="49.5" y="120.2">DAC OUT</text>
<text x="27.2" y="129.1">GND</text>
<text x="206.2" y="126.6">GND</text>
<text x="206.2" y="131.7">SW4</text>
<text x="217.7" y="126.6">GND</text>
<text x="230.4" y="126.6">GND</text>
<text x="252" y="126.6">GND GND</text>
<text x="204" y="134.2">SW_SPST</text>
<text x="247.7" y="135.5">OLED SSD1306</text>
<text x="252.7" y="132.9">J4</text>
<text x="253.9" y="136.9">1</text>
<text x="44.5" y="143.1">L2</text>
<text x="58.1" y="142">10u</text>
<text x="73.9" y="141.8">D6</text>
<text x="204.5" y="143">BT1</text>
<text x="221" y="138">VCC</text>
<text x="234.8" y="138">+3V3</text>
<text x="16.5" y="148.2">VCC</text>
<text x="43.2" y="145.6">100u</text>
<text x="57.9" y="144.3">C14</text>
<text x="71.5" y="144.4">1N5822</text>
<text x="168.5" y="147.2" transform="rotate(-90 168.5 147.2)">J3</text>
<text x="171" y="149.7" transform="rotate(-90 171 149.7)">TP4056</text>
<text x="176.1" y="147.1" transform="rotate(-90 176.1 147.1)">VBUS</text>
<text x="180.9" y="149.5">Shield</text>
<text x="181.2" y="145" transform="rotate(-90 181.2 145)">D+</text>
<text x="182.9" y="146.9">GND</text>
<text x="183.7" y="145" transform="rotate(-90 183.7 145)">D-</text>
<text x="186.3" y="144.1" transform="rotate(-90 186.3 144.1)">ID</text>
<text x="204.5" y="145.5">Li-Ion_3,7V</text>
<text x="36.2" y="155.8">R27</text>
<text x="129.5" y="154.5">J2</text>
<text x="36.9" y="158.3">1k</text>
<text x="57.2" y="160.9">Q6</text>
<text x="90.6" y="160.8">220u</text>
<text x="90.6" y="158.4">C11</text>
<text x="129.5" y="157.1">BB_OUT</text>
<text x="157.5" y="159.6">10k</text>
<text x="157.5" y="157.1">R11</text>
<text x="198.6" y="157.1">GND</text>
<text x="235.5" y="160.9">GND</text>
<text x="57.2" y="163.4">TIP120</text>
<text x="69.9" y="164.7">100u</text>
<text x="69.9" y="162.2">L3</text>
<text x="113.6" y="167.2">R28</text>
<text x="114.3" y="169.8">1k</text>
<text x="157.5" y="171">R12</text>
<text x="157.5" y="173.6">1k</text>
<text x="109.6" y="178.5">100n</text>
<text x="109.6" y="176.2">C13</text>
<text x="125.7" y="177.4">R30</text>
<text x="125.7" y="179.9">0,5</text>
<text x="51.3" y="186.3">GND</text>
<text x="66.5" y="186.3">GND</text>
<text x="85.6" y="186.3">GND</text>
<text x="104.6" y="188.8">GND</text>
<text x="121.2" y="188.8">GND</text>
<text x="152.9" y="187.6">GND</text>
</g>
<g font-size="1.8" fill="#a90000">
<text x="177.1" y="26.4">1</text>
<text x="177.1" y="29">2</text>
<text x="217.1" y="26.4">39</text>
<text x="217.1" y="29">40</text>
<text x="177.1" y="31.5">3</text>
<text x="177.1" y="34">4</text>
<text x="217.1" y="34">37</text>
<text x="217.1" y="31.5">38</text>
<text x="177.1" y="36.6">5</text>
<text x="177.1" y="39.1">6</text>
<text x="177.1" y="41.7">7</text>
<text x="217.1" y="41.7">34</text>
<text x="217.1" y="39.1">35</text>
<text x="217.1" y="36.6">36</text>
<text x="73.4" y="47.7" transform="rotate(-90 73.4 47.7)">2</text>
<text x="125.5" y="47.7" transform="rotate(-90 125.5 47.7)">2</text>
<text x="177.1" y="44.2">8</text>
<text x="177.1" y="46.7">9</text>
<text x="217.1" y="46.7">32</text>
<text x="217.1" y="44.2">33</text>
<text x="176.5" y="49.3">10</text>
<text x="176.5" y="51.8">11</text>
<text x="217.1" y="51.8">30</text>
<text x="217.1" y="49.3">31</text>
<text x="73.4" y="55.3" transform="rotate(-90 73.4 55.3)">1</text>
<text x="125.5" y="55.3" transform="rotate(-90 125.5 55.3)">1</text>
<text x="176.5" y="54.4">12</text>
<text x="176.5" y="56.9">13</text>
<text x="176.5" y="59.4">14</text>
<text x="217.1" y="59.4">27</text>
<text x="217.1" y="56.9">28</text>
<text x="217.1" y="54.4">29</text>
<text x="176.5" y="62">15</text>
<text x="176.5" y="64.5">16</text>
<text x="217.1" y="64.5">25</text>
<text x="217.1" y="62">26</text>
<text x="176.5" y="67.1">17</text>
<text x="176.5" y="69.6">18</text>
<text x="217.1" y="69.6">23</text>
<text x="217.1" y="67.1">24</text>
<text x="176.5" y="72.1">19</text>
<text x="176.5" y="74.7">20</text>
<text x="217.1" y="74.7">21</text>
<text x="217.1" y="72.1">22</text>
<text x="192.8" y="81.3" transform="rotate(-90 192.8 81.3)">44</text>
<text x="195.3" y="81.3" transform="rotate(-90 195.3 81.3)">43</text>
<text x="197.9" y="81.3" transform="rotate(-90 197.9 81.3)">42</text>
<text x="200.4" y="81.3" transform="rotate(-90 200.4 81.3)">41</text>
<text x="35.5" y="91.2">1</text>
<text x="35.5" y="93.7">2</text>
<text x="65.3" y="92.5">2</text>
<text x="83.1" y="92.5">6</text>
<text x="35.5" y="96.3">3</text>
<text x="35.5" y="98.8">4</text>
<text x="35.5" y="101.3">5</text>
<text x="65.3" y="97.5">1</text>
<text x="83.1" y="97.5">7</text>
<text x="236.8" y="101.3">A</text>
<text x="248.9" y="101.3">S1</text>
<text x="35.5" y="103.9">6</text>
<text x="35.5" y="106.4">7</text>
<text x="236.8" y="106.4">B</text>
<text x="236.8" y="103.9">C</text>
<text x="248.9" y="106.4">S2</text>
<text x="44.4" y="116.6">1</text>
<text x="44.4" y="119.1">2</text>
<text x="203.8" y="136.9">1</text>
<text x="211.4" y="136.9">2</text>
<text x="175" y="140.4" transform="rotate(-90 175 140.4)">1</text>
<text x="180.1" y="140.4" transform="rotate(-90 180.1 140.4)">3</text>
<text x="182.6" y="140.4" transform="rotate(-90 182.6 140.4)">2</text>
<text x="185.2" y="140.4" transform="rotate(-90 185.2 140.4)">4</text>
<text x="253.9" y="139.4">2</text>
<text x="253.9" y="142">3</text>
<text x="188.5" y="145.8">5</text>
<text x="188.5" y="148.3">6</text>
<text x="253.9" y="144.5">4</text>
<text x="124.4" y="153.4">1</text>
<text x="124.4" y="156">2</text>
<text x="46.9" y="161">1</text>
<text x="53.1" y="158.2" transform="rotate(-90 53.1 158.2)">2</text>
<text x="53.1" y="165.8" transform="rotate(-90 53.1 165.8)">3</text>
</g>
<g font-size="1.8" fill="#0000c2">
<text x="24.1" y="52.8">n=2</text>
<text x="24.1" y="54.9">Vin=5V</text>
<text x="24.1" y="56.9">Vout=2,5V</text>
<text x="16.8" y="133.4">GENERATOR</text>
<text x="137.2" y="172.2">n=11</text>
<text x="137.2" y="174.2">Vin=35V</text>
<text x="137.2" y="176.3">Vout=3,182V</text>
<text x="16.5" y="192.8">SEPIC</text>
</g>
<g font-size="1.4" fill="#840000">
<text x="194.2" y="34.8">sink</text>
<text x="198.2" y="34.8">3mA</text>
<text x="186.6" y="40.1">TX1</text>
<text x="194.2" y="40">PWM pin</text>
<text x="194.2" y="36.2">source</text>
<text x="194.3" y="42">5V</text>
<text x="194.3" y="37.8">30pF</text>
<text x="197.1" y="42">tolerant</text>
<text x="199" y="37.8">2MHz</text>
<text x="200.2" y="36.2">0mA</text>
<text x="206.2" y="37.6">RX3</text>
<text x="206.4" y="40.1">TX3</text>
<text x="186.6" y="47.7">USB+</text>
<text x="186.6" y="45.2">USB-</text>
<text x="186.6" y="42.8">RX1</text>
<text x="205.8" y="47.7">MOSI1</text>
<text x="206.3" y="45.2">ADC8</text>
<text x="206.3" y="42.6">ADC9</text>
<text x="186.7" y="50.1">NSS1</text>
<text x="205.8" y="50.3">MISO1</text>
<text x="206.3" y="52.8">SCK1</text>
<text x="200.6" y="58">RX2</text>
<text x="206.4" y="58">ADC3</text>
<text x="206.4" y="55.3">ADC4</text>
<text x="186.6" y="63">SDA1</text>
<text x="186.6" y="60.3">SCL1</text>
<text x="200.6" y="60.4">TX2</text>
<text x="206.4" y="65.5">ADC0</text>
<text x="206.4" y="63">ADC1</text>
<text x="206.4" y="60.4">ADC2</text>
<text x="206.6" y="73">LED</text>
</g>
<g font-size="1.4" fill="#0000c2">
<text x="35.6" y="164.4">COVERTER:</text>
<text x="35.6" y="166">Vin=3.5-4.2V</text>
<text x="35.6" y="167.6">Vout=1-35V</text>
<text x="35.6" y="169.3">D=27,08-90,98%</text>
<text x="35.6" y="170.9">Imax=2A</text>
<text x="35.6" y="172.5">f=200kHz</text>
<text x="105.9" y="190.9">Imax=2A</text>
<text x="105.9" y="192.5">Vmax=1000mA</text>
</g>
<text font-size=".7" fill="#840000" x="194.3" y="25.2">Y@@J</text>
</svg>
